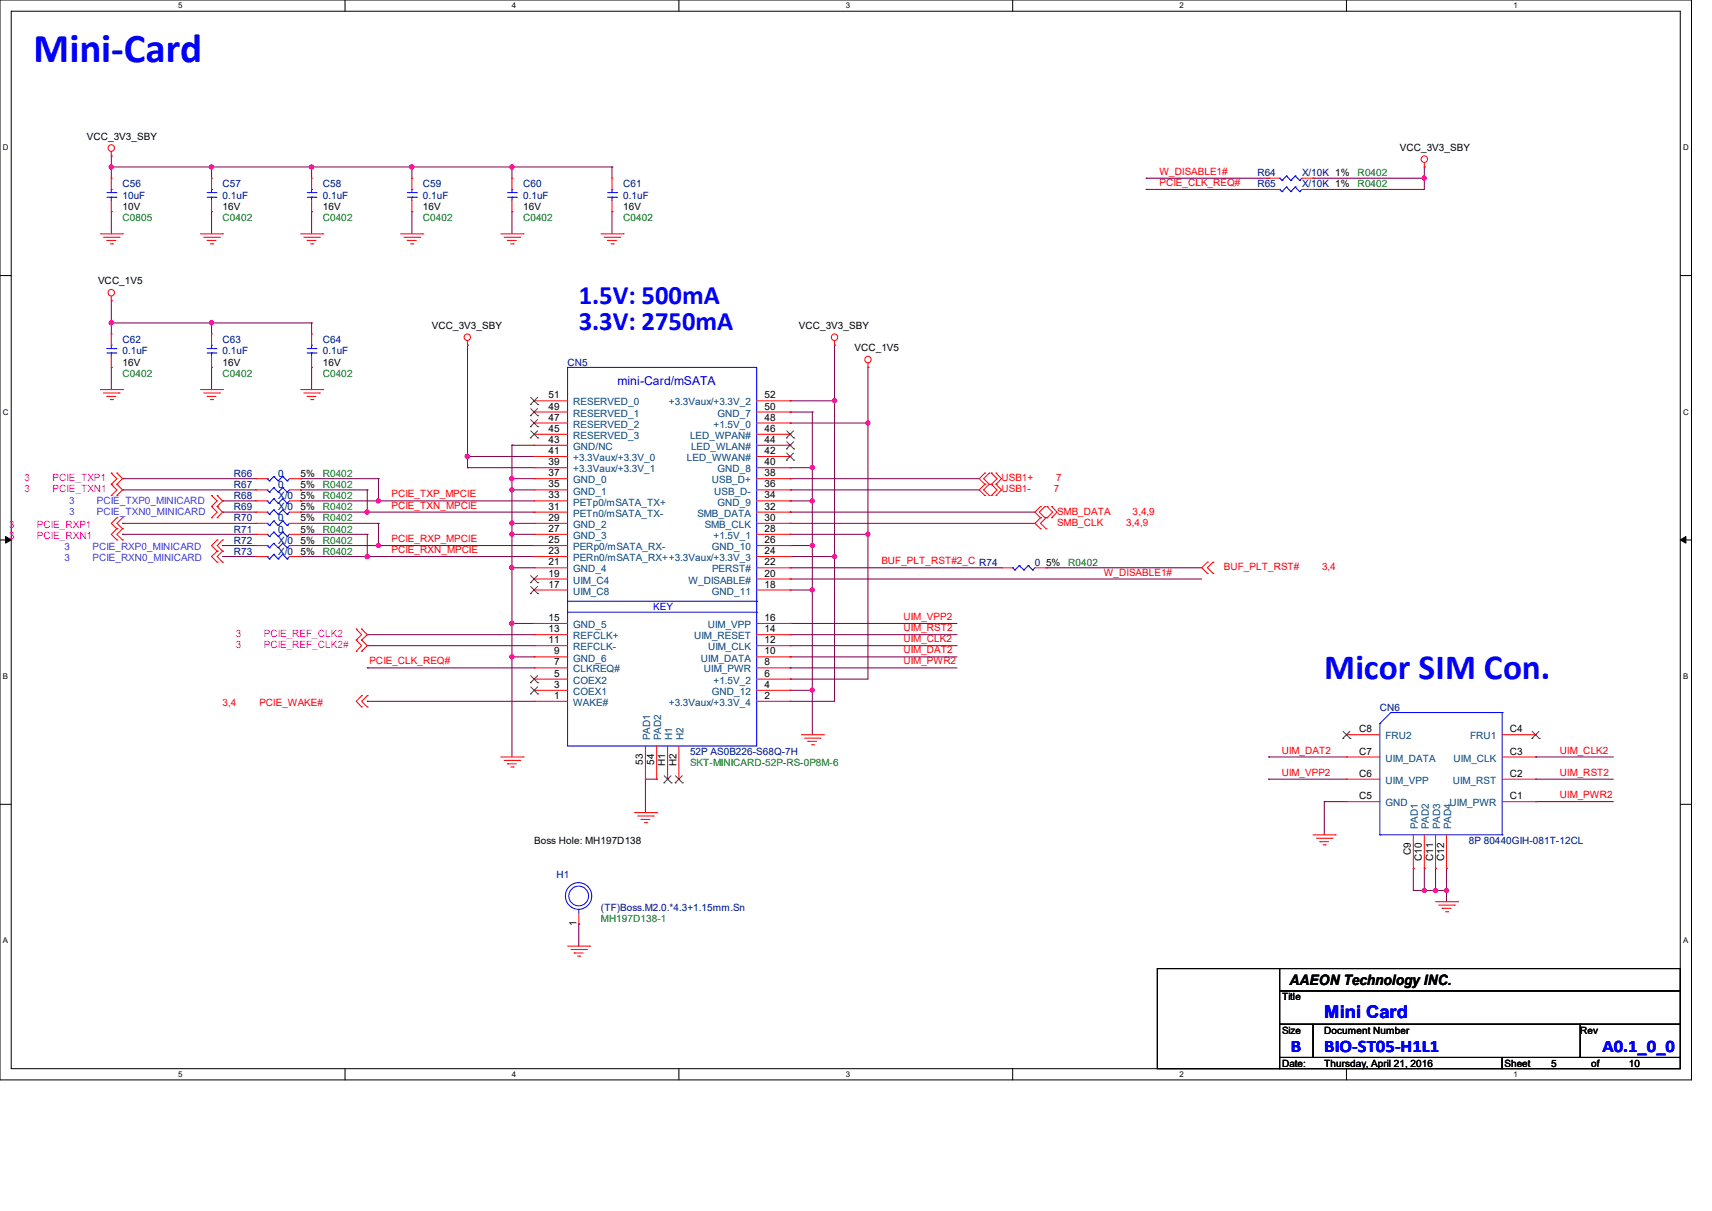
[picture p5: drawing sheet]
<svg xmlns="http://www.w3.org/2000/svg" width="297mm" height="210mm" viewBox="0 0 297 210" stroke-linecap="round" stroke-linejoin="round" font-family="sans-serif">
<path d="M0 0h293.5v187.3h-293.5zM1.9 1.9h289.6v183.4h-289.6z" fill="none" stroke="#000" stroke-width=".17"/>
<g fill="#fff">
<path d="M30.9 .2h.8v1.5h-.8z"/>
<path d="M30.9 185.5h.8v1.6h-.8z"/>
</g>
<path d="M59.9 0v1.9M59.9 185.3v2" fill="none" stroke="#000" stroke-width=".17"/>
<g fill="#fff">
<path d="M88.8 .2h.8v1.5h-.8z"/>
<path d="M88.8 185.5h.8v1.6h-.8z"/>
</g>
<path d="M117.8 0v1.9M117.8 185.3v2" fill="none" stroke="#000" stroke-width=".17"/>
<g fill="#fff">
<path d="M146.7 .2h.8v1.5h-.8z"/>
<path d="M146.7 185.5h.8v1.6h-.8z"/>
</g>
<path d="M175.7 0v1.9M175.7 185.3v2" fill="none" stroke="#000" stroke-width=".17"/>
<g fill="#fff">
<path d="M204.6 .2h.8v1.5h-.8z"/>
<path d="M204.6 185.5h.8v1.6h-.8z"/>
</g>
<path d="M233.6 0v1.9M233.6 185.3v2" fill="none" stroke="#000" stroke-width=".17"/>
<g fill="#fff">
<path d="M262.6 .2h.7v1.5h-.7z"/>
<path d="M262.6 185.5h.7v1.6h-.7z"/>
<path d="M.5 24.8h1v1.6h-1z"/>
<path d="M292 24.8h1v1.6h-1z"/>
<path d="M.5 70.7h1v1.5h-1z"/>
<path d="M292 70.7h1v1.5h-1z"/>
</g>
<path d="M0 47.8h1.9M291.5 47.8h2" fill="none" stroke="#000" stroke-width=".17"/>
<g fill="#fff">
<path d="M.5 116.5h.9v1.6h-.9z"/>
<path d="M292 116.5h.9v1.6h-.9z"/>
</g>
<path d="M0 93.6h1.9M291.5 93.6h2" fill="none" stroke="#000" stroke-width=".17"/>
<path d="M1 93l.9 .6-.9 .6zM291.5 93.6l1-.6v1.2z" fill="#000" stroke="#000" stroke-width=".17"/>
<g fill="#fff">
<path d="M.5 162.4h.9v1.5h-.9z"/>
<path d="M292 162.4h.9v1.5h-.9z"/>
</g>
<path d="M0 139.5h1.9M291.5 139.5h2M200.8 168h21.2v17.3h-21.2zM222 168h69.5v3.8h-69.5zM222 171.8h69.5v5.8h-69.5zM222 177.6h5.8v5.8h-5.8zM227.8 177.6h46.4v5.8h-46.4zM274.2 177.6h17.3v5.8h-17.3zM222 183.4h38.6v1.9h-38.6zM260.6 183.4h30.9v1.9h-30.9z" fill="none" stroke="#000" stroke-width=".17"/>
<g fill="none" stroke="#800040" stroke-width=".17">
<path d="M19.3 29h.1M19.3 36.7h.1M19.3 27.1h.1M19.3 27.1v3.8M19.3 36.7v3.9M19.3 29h86.9M36.7 29h.1M36.7 36.7h.1M36.7 29v1.9M36.7 36.7v3.9M54.1 29h.1M54.1 36.7h.1"/>
<path d="M54.1 29v1.9M54.1 36.7v3.9M71.5 29h.1M71.5 36.7h.1M71.5 29v1.9M71.5 36.7v3.9M88.8 29h.1M88.8 36.7h.1M88.8 29v1.9M88.8 36.7v3.9M106.2 29h.1M106.2 36.7h.1"/>
<path d="M106.2 29v1.9M106.2 36.7v3.9M198.8 30.9h.1M198.8 32.9h.1M198.8 30.9h21.3M198.8 32.9h21.3M227.8 30.9h.1M227.8 32.9h.1M227.8 30.9h19.3M247.1 29h.1M247.1 30.9h.1M247.1 29v3.9h-19.3"/>
<path d="M19.3 56h.1M19.3 52.2h.1M19.3 52.2v5.7M19.3 56h34.8M36.7 56h.1M36.7 56v1.9M54.1 56h.1M54.1 56v1.9M81.1 59.9h.1M81.1 59.9v21.2M144.8 59.9h.1M144.8 59.9v61.7h-7.7"/>
<path d="M19.3 63.7h.1M19.3 63.7v3.9M36.7 63.7h.1M36.7 63.7v3.9M54.1 63.7h.1M54.1 63.7v3.9M81.1 79.2h.1M81.1 79.2h11.6M88.8 77.2h.1M88.8 77.2v54.1M88.8 77.2h3.9M137.1 69.5h.1"/>
<path d="M137.1 73.4h.1M137.1 71.5h.1M137.1 69.5h7.7M137.1 73.4h13.5M137.1 71.5h3.8M140.9 71.5h.1M140.9 71.5v55.9M144.8 69.5h.1M150.6 73.4h.1M150.6 63.7h.1M150.6 63.7v54.1h-13.5M21.3 85h.1"/>
<path d="M21.3 83h.1M21.3 92.7h.1M21.3 90.8h.1M21.3 83h23.1M21.3 85h23.1M21.3 92.7h23.1M21.3 90.8h23.1M38.6 88.8h.1M38.6 86.9h.1M38.6 94.6h.1M38.6 88.8h5.8M38.6 96.5h5.8"/>
<path d="M38.6 94.6h5.8M38.6 86.9h5.8M44.4 96.5h.1M52.2 83h.1M52.2 86.9h.1M52.2 85h.1M52.2 88.8h.1M52.2 90.8h.1M52.2 92.7h.1M52.2 96.5h.1M52.2 88.8h40.5M52.2 96.5h40.5"/>
<path d="M52.2 94.6h40.5M52.2 83h13.5M52.2 85h11.5M52.2 92.7h11.5M52.2 90.8h13.5M52.2 86.9h40.5M63.7 88.8h.1M63.7 96.5h.1M63.7 85h.1M63.7 92.7h.1M63.7 85v3.8M63.7 92.7v3.8"/>
<path d="M65.7 94.6h.1M65.7 86.9h.1M65.7 83h.1M65.7 90.8h.1M65.7 83v3.9M65.7 90.8v3.8M81.1 81.1h.1M81.1 81.1h11.6M88.8 92.7h.1M88.8 98.5h.1M88.8 85h.1M88.8 83h.1"/>
<path d="M88.8 90.8h.1M88.8 83h3.9M88.8 98.5h3.9M88.8 85h3.9M88.8 92.7h3.9M88.8 90.8h3.9M137.1 88.8h.1M137.1 83h.1M137.1 81.1h.1M137.1 92.7h.1M137.1 98.5h.1M137.1 96.5h.1"/>
<path d="M137.1 94.6h.1M137.1 86.9h.1M137.1 90.8h.1M137.1 85h.1M137.1 88.8h42.4M137.1 96.5h7.7M137.1 94.6h3.8M137.1 83h32.8M137.1 81.1h3.8M137.1 98.5h36.6M137.1 85h32.8M137.1 92.7h13.5"/>
<path d="M137.1 90.8h42.4M137.1 86.9h3.8M140.9 86.9h.1M140.9 94.6h.1M144.8 96.5h.1M150.6 92.7h.1M181.5 98.5h.1M181.5 98.5h27M63.7 110.1h.1M63.7 115.8h.1M63.7 112h.1M63.7 110.1h29"/>
<path d="M63.7 112h29M63.7 115.8h29M88.8 113.9h.1M88.8 108.1h.1M88.8 108.1h3.9M88.8 113.9h3.9M137.1 108.1h.1M137.1 110.1h.1M137.1 112h.1M137.1 113.9h.1M137.1 115.8h.1M137.1 119.7h.1"/>
<path d="M137.1 100.4h.1M137.1 117.8h.1M137.1 102.3h.1M137.1 108.1h28.9M137.1 110.1h28.9M137.1 112h28.9M137.1 113.9h28.9M137.1 115.8h28.9M137.1 119.7h3.8M137.1 100.4h71.4M137.1 102.3h3.8M140.9 102.3h.1"/>
<path d="M140.9 119.7h.1M63.7 121.6h.1M63.7 121.6h29M113.9 135.1h.1M113.9 135.1h-1.9v5.8M137.1 121.6h.1M220.1 135.1h.1M220.1 131.3h.1M220.1 135.1h13.5M220.1 131.3h13.5M229.7 139h.1M229.7 139h3.9"/>
<path d="M229.7 139v5.8M266.4 135.1h.1M266.4 139h.1M266.4 131.3h.1M266.4 135.1h13.5M266.4 139h13.5M266.4 131.3h13.5M112 140.9h.1M245.2 150.6h.1M245.2 154.4h.1M245.2 150.6v3.8M245.2 154.4h5.8"/>
<path d="M247.1 154.4h.1M247.1 150.6h.1M247.1 150.6v3.8M249 150.6h.1M249 154.4h.1M249 150.6v3.8M251 154.4h.1M251 150.6h.1M251 150.6v5.8M100.4 160.2h.1M100.4 160.2v3.9"/>
</g>
<g fill="#f0f" stroke="#f0f" stroke-width=".17">
<circle cx="63.7" cy="88.8" r=".36"/>
<circle cx="140.9" cy="86.9" r=".36"/>
<circle cx="140.9" cy="94.6" r=".36"/>
<circle cx="140.9" cy="102.3" r=".36"/>
<circle cx="65.6" cy="94.6" r=".36"/>
<circle cx="54" cy="29" r=".36"/>
<circle cx="36.7" cy="29" r=".36"/>
<circle cx="36.7" cy="56" r=".36"/>
<circle cx="19.3" cy="56" r=".37"/>
<circle cx="88.8" cy="29" r=".36"/>
<circle cx="71.4" cy="29" r=".37"/>
<circle cx="19.3" cy="29" r=".37"/>
<circle cx="140.9" cy="81.1" r=".36"/>
<circle cx="88.8" cy="98.4" r=".36"/>
<circle cx="88.8" cy="92.6" r=".36"/>
<circle cx="88.8" cy="84.9" r=".36"/>
<circle cx="150.6" cy="92.6" r=".36"/>
<circle cx="150.6" cy="73.3" r=".36"/>
<circle cx="140.9" cy="119.7" r=".36"/>
<circle cx="88.8" cy="108.1" r=".36"/>
<circle cx="88.8" cy="90.7" r=".36"/>
<circle cx="144.8" cy="96.5" r=".37"/>
<circle cx="144.8" cy="69.5" r=".37"/>
<circle cx="88.8" cy="113.9" r=".36"/>
<circle cx="88.8" cy="83" r=".36"/>
<circle cx="81.1" cy="79.1" r=".37"/>
<circle cx="65.6" cy="86.9" r=".36"/>
<circle cx="247.1" cy="30.9" r=".36"/>
<circle cx="63.7" cy="96.5" r=".36"/>
<circle cx="251" cy="154.4" r=".37"/>
<circle cx="249" cy="154.4" r=".36"/>
<circle cx="247.1" cy="154.4" r=".36"/>
</g>
<g fill="none" stroke="#f00" stroke-width=".17">
<path d="M19.3 27.1h.1M19.3 36.7h.1M19.3 30.9h.1M19.3 26.3v.8M19.3 30.9v2M19.3 34.8v1.9M36.7 36.7h.1M36.7 30.9h.1M36.7 30.9v2M36.7 34.8v1.9M54.1 36.7h.1M54.1 30.9h.1"/>
<path d="M54.1 30.9v2M54.1 34.8v1.9M71.5 36.7h.1M71.5 30.9h.1M71.5 30.9v2M71.5 34.8v1.9M88.8 36.7h.1M88.8 30.9h.1M88.8 30.9v2M88.8 34.8v1.9M106.2 36.7h.1M106.2 30.9h.1"/>
<path d="M106.2 30.9v2M106.2 34.8v1.9M220.1 32.9h.1M220.1 30.9h.1M220.1 32.9h1.9M220.1 30.9h1.9M225.9 32.9h1.9M225.9 30.9h1.9M227.8 32.9h.1M227.8 30.9h.1M247.1 29h.1M247.1 28.2v.8"/>
<path d="M17.4 40.6h3.9M17.9 41.1h2.8M18.5 41.7h.1M18.5 41.7h1.6M19.1 42.3h.4M19.3 52.2h.1M19.3 57.9h.1M19.3 51.4v.8M19.3 57.9v2M19.5 42.3h.1M20.7 41.1h.1M21.3 40.6h.1"/>
<path d="M34.8 40.6h3.8M35.3 41.1h2.8M35.9 41.7h.1M35.9 41.7h1.6M36.5 42.3h.4M36.7 57.9h.1M36.7 57.9v2M36.9 42.3h.1M38.1 41.1h.1M38.6 40.6h.1M52.2 40.6h3.8M52.7 41.1h2.7"/>
<path d="M53.3 41.7h.1M53.3 41.7h1.5M53.9 42.3h.4M54.1 57.9h.1M54.1 57.9v2M54.3 42.3h.1M55.4 41.1h.1M56 40.6h.1M69.5 40.6h3.9M70.1 41.1h2.7M70.7 41.7h.1M70.7 41.7h1.5"/>
<path d="M71.2 42.3h.4M71.6 42.3h.1M72.8 41.1h.1M73.4 40.6h.1M81.1 59.9h.1M81.1 59.1v.8M86.9 40.6h3.9M87.5 41.1h2.7M88.1 41.7h.1M88.1 41.7h1.5M88.6 42.3h.4M89 42.3h.1"/>
<path d="M90.2 41.1h.1M90.8 40.6h.1M104.3 40.6h3.8M104.8 41.1h2.7M105.4 41.7h.1M105.4 41.7h1.6M106 42.3h.4M106.4 42.3h.1M107.5 41.1h.1M108.1 40.6h.1M144.8 59.9h.1M144.8 59.1v.8"/>
<path d="M17.4 67.6h3.9M17.9 68.2h2.8M18.5 68.7h.1M18.5 68.7h1.6M19.1 69.3h.4M19.3 63.7h.1M19.3 61.8v1.9M19.5 69.3h.1M20.7 68.2h.1M21.3 67.6h.1M34.8 67.6h3.8M35.3 68.2h2.8"/>
<path d="M35.9 68.7h.1M35.9 68.7h1.6M36.5 69.3h.4M36.7 63.7h.1M36.7 61.8v1.9M36.9 69.3h.1M38.1 68.2h.1M38.6 67.6h.1M52.2 67.6h3.8M52.7 68.2h2.7M53.3 68.7h.1M53.3 68.7h1.5"/>
<path d="M53.9 69.3h.4M54.1 63.7h.1M54.1 61.8v1.9M54.3 69.3h.1M55.4 68.2h.1M56 67.6h.1M92.7 79.2h.1M92.7 77.2h.1M92.7 75.3h.1M92.7 73.4h.1M92.7 71.5h.1M92.7 69.5h.1"/>
<path d="M92.7 79.2h5.8M92.7 77.2h5.8M92.7 75.3h5.8M92.7 73.4h5.8M92.7 71.5h5.8M92.7 69.5h5.8M131.3 79.2h5.8M131.3 77.2h5.8M131.3 75.3h5.8M131.3 73.4h5.8M131.3 71.5h5.8M131.3 69.5h5.8"/>
<path d="M137.1 79.2h.1M137.1 77.2h.1M137.1 75.3h.1M137.1 73.4h.1M137.1 71.5h.1M137.1 69.5h.1M150.6 63.7h.1M150.6 62.9v.8M19.3 82h.1M19.3 84h.1M19.3 85.9h.1M19.3 82l1 1-1 1"/>
<path d="M19.3 84l1 1-1 .9M20.3 84h.1M20.3 82h.1M20.3 85.9h.1M20.3 89.8h.1M20.3 91.7h.1M20.3 93.6h.1M20.3 82l1 1-1 1M20.3 84l1 1-1 .9M20.3 89.8l-1 1 1 .9M20.3 91.7l-1 1 1 .9M21.3 89.8h.1"/>
<path d="M21.3 91.7h.1M21.3 93.6h.1M21.3 89.8l-1 1 1 .9M21.3 91.7l-1 1 1 .9M36.7 85.9h.1M36.7 87.8h.1M36.7 89.8h.1M36.7 85.9l1 1-1 .9M36.7 87.8l1 1-1 1M37.7 87.8h.1M37.7 85.9h.1M37.7 89.8h.1"/>
<path d="M37.7 93.6h.1M37.7 95.6h.1M37.7 97.5h.1M37.7 85.9l.9 1-.9 .9M37.7 87.8l.9 1-.9 1M37.7 93.6l-1 1 1 1M37.7 95.6l-1 .9 1 1M38.6 93.6h.1M38.6 95.6h.1M38.6 97.5h.1M38.6 93.6l-.9 1 .9 1M38.6 95.6l-.9 .9 .9 1"/>
<path d="M44.4 83h.1M44.4 86.9h.1M44.4 85h.1M44.4 88.8h.1M44.4 94.6h.1M44.4 90.8h.1M44.4 96.5h.1M44.4 92.7h.1M44.4 83h2M44.4 86.9h2M44.4 85h2M44.4 88.8h2"/>
<path d="M44.4 96.5h2M44.4 94.6h2M44.4 92.7h2M44.4 90.8h2M50.2 83h2M50.2 86.9h2M50.2 85h2M50.2 88.8h2M50.2 96.5h2M50.2 94.6h2M50.2 92.7h2M50.2 90.8h2"/>
<path d="M52.2 83h.1M52.2 86.9h.1M52.2 85h.1M52.2 88.8h.1M52.2 94.6h.1M52.2 90.8h.1M52.2 96.5h.1M52.2 92.7h.1M92.7 98.5h.1M92.7 96.5h.1M92.7 94.6h.1M92.7 92.7h.1"/>
<path d="M92.7 90.8h.1M92.7 88.8h.1M92.7 86.9h.1M92.7 85h.1M92.7 83h.1M92.7 81.1h.1M92.7 83h5.8M92.7 86.9h5.8M92.7 85h5.8M92.7 88.8h5.8M92.7 98.5h5.8M92.7 96.5h5.8"/>
<path d="M92.7 94.6h5.8M92.7 92.7h5.8M92.7 90.8h5.8M92.7 81.1h5.8M131.3 83h5.8M131.3 86.9h5.8M131.3 85h5.8M131.3 88.8h5.8M131.3 98.5h5.8M131.3 96.5h5.8M131.3 94.6h5.8M131.3 92.7h5.8"/>
<path d="M131.3 90.8h5.8M131.3 81.1h5.8M137.1 98.5h.1M137.1 96.5h.1M137.1 94.6h.1M137.1 92.7h.1M137.1 90.8h.1M137.1 88.8h.1M137.1 86.9h.1M137.1 85h.1M137.1 83h.1M137.1 81.1h.1"/>
<path d="M170.9 84h.1M170.9 85.9h.1M170.9 82h.1M170.9 84l-1 1 1 .9M170.9 82l-1 1 1 1M171.6 85.9h.1M171.6 84h.1M171.6 82h.1M171.6 84l-1 1 1 .9M171.6 82l-1 1 1 1M172 85.9h.1M172 84h.1"/>
<path d="M172 82h.1M172 84l1 1-1 .9M172 82l1 1-1 1M172.8 84h.1M172.8 85.9h.1M172.8 82h.1M172.8 84l.9 1-.9 .9M172.8 82l.9 1-.9 1M173.7 98.5h.1M173.7 98.5h2M179.5 98.5h2M180.5 87.8h.1"/>
<path d="M180.5 89.8h.1M180.5 91.7h.1M180.5 87.8l-1 1 1 1M180.5 89.8l-1 1 1 .9M181.3 89.8h.1M181.3 87.8h.1M181.3 87.8l-1 1 1 1M181.5 91.7h.1M181.5 89.8h.1M181.5 98.5h.1M181.5 89.8l-1 1 1 .9M181.7 89.8h.1"/>
<path d="M181.7 87.8h.1M181.7 87.8l.9 1-.9 1M182.5 87.8h.1M182.5 89.8h.1M182.5 87.8l.9 1-.9 1M209.5 97.5h.1M209.5 99.4h.1M209.5 97.5l-1 1 1 .9M210.4 99.4h.1M210.4 97.5h.1M210.4 97.5l-.9 1 .9 .9M61.8 111h.1"/>
<path d="M61.8 112.9h.1M61.8 109.1h.1M61.8 111l.9 1-.9 .9M61.8 109.1l.9 1-.9 .9M62.7 112.9h.1M62.7 111h.1M62.7 109.1h.1M62.7 111l1 1-1 .9M62.7 109.1l1 1-1 .9M92.7 119.7h.1M92.7 117.8h.1M92.7 115.8h.1"/>
<path d="M92.7 113.9h.1M92.7 112h.1M92.7 110.1h.1M92.7 108.1h.1M92.7 102.3h.1M92.7 100.4h.1M92.7 119.7h5.8M92.7 117.8h5.8M92.7 115.8h5.8M92.7 113.9h5.8M92.7 112h5.8M92.7 110.1h5.8"/>
<path d="M92.7 108.1h5.8M92.7 102.3h5.8M92.7 100.4h5.8M131.3 119.7h5.8M131.3 117.8h5.8M131.3 115.8h5.8M131.3 113.9h5.8M131.3 112h5.8M131.3 110.1h5.8M131.3 108.1h5.8M131.3 102.3h5.8M131.3 100.4h5.8"/>
<path d="M137.1 119.7h.1M137.1 117.8h.1M137.1 115.8h.1M137.1 113.9h.1M137.1 112h.1M137.1 110.1h.1M137.1 108.1h.1M137.1 102.3h.1M137.1 100.4h.1M62.7 120.6h.1M62.7 122.6h.1M62.7 120.6l-.9 1 .9 1"/>
<path d="M63.7 120.6h.1M63.7 122.6h.1M63.7 120.6l-1 1 1 1M86.9 131.3h3.9M87.5 131.9h2.7M88.1 132.5h.1M88.1 132.5h1.5M88.6 133h.4M89 133h.1M90.2 131.9h.1M90.8 131.3h.1M92.7 121.6h.1"/>
<path d="M92.7 121.6h5.8M112 135.1h.1M112 129.4v5.7M113.9 135.1h.1M113.9 129.4v5.7M115.8 135.1h.1M115.8 129.4v5.7M117.8 135.1h.1M117.8 129.4v5.7M131.3 121.6h5.8M137.1 121.6h.1M139 127.4h3.9"/>
<path d="M139.6 128h2.7M140.2 128.6h.1M140.2 128.6h1.5M140.8 129.2h.3M141.1 129.2h.1M142.3 128h.1M142.9 127.4h.1M233.6 139h.1M233.6 135.1h.1M233.6 131.3h.1M233.6 127.4h.1M233.6 131.3h5.8"/>
<path d="M233.6 127.4h5.8M233.6 139h5.8M233.6 135.1h5.8M260.6 131.3h5.8M260.6 127.4h5.8M260.6 139h5.8M260.6 135.1h5.8M266.4 139h.1M266.4 135.1h.1M266.4 131.3h.1M266.4 127.4h.1M100.4 158.3v1.9"/>
<path d="M110.1 140.9h3.8M110.6 141.5h2.7M111.2 142.1h.1M111.2 142.1h1.5M111.8 142.7h.4M112.2 142.7h.1M113.3 141.5h.1M113.9 140.9h.1M227.8 144.8h3.8M228.4 145.4h2.7M229 146h.1M229 146h1.5"/>
<path d="M229.5 146.5h.4M229.9 146.5h.1M231.1 145.4h.1M231.6 144.8h.1M245.2 150.6h.1M245.2 144.8v5.8M247.1 150.6h.1M247.1 144.8v5.8M249 150.6h.1M249 156.4h3.9M249 144.8v5.8M249.6 157h2.7"/>
<path d="M250.2 157.5h.1M250.2 157.5h1.6M250.8 158.1h.4M251 150.6h.1M251 144.8v5.8M251.2 158.1h.1M252.3 157h.1M252.9 156.4h.1M98.5 164.1h3.8M99.1 164.7h2.7M99.6 165.3h.1M99.6 165.3h1.6"/>
<path d="M100.2 165.8h.4M100.4 160.2h.1M100.6 165.8h.1M101.8 164.7h.1M102.3 164.1h.1"/>
<circle cx="19.3" cy="25.7" r=".56"/>
<circle cx="247.1" cy="27.6" r=".56"/>
<circle cx="19.3" cy="50.8" r=".56"/>
<circle cx="81.1" cy="58.5" r=".56"/>
<circle cx="144.8" cy="58.5" r=".56"/>
<circle cx="150.6" cy="62.4" r=".56"/>
</g>
<g fill="none" stroke="#00f" stroke-width=".17">
<path d="M18.5 33.4h1.6M18.5 34.2h1.6M19.3 32.9h.1M19.3 34.2h.1M19.3 32.9v.5M19.3 34.2v.6M20.1 33.4h.1M20.1 34.2h.1M35.9 33.4h1.6M35.9 34.2h1.6M36.7 32.9h.1M36.7 34.2h.1"/>
<path d="M36.7 32.9v.5M36.7 34.2v.6M37.5 33.4h.1M37.5 34.2h.1M53.3 33.4h1.5M53.3 34.2h1.5M54.1 32.9h.1M54.1 34.2h.1M54.1 32.9v.5M54.1 34.2v.6M54.8 33.4h.1M54.8 34.2h.1"/>
<path d="M70.7 33.4h1.5M70.7 34.2h1.5M71.5 32.9h.1M71.5 34.2h.1M71.5 32.9v.5M71.5 34.2v.6M72.2 33.4h.1M72.2 34.2h.1M88.1 33.4h1.5M88.1 34.2h1.5M88.8 32.9h.1M88.8 34.2h.1"/>
<path d="M88.8 32.9v.5M88.8 34.2v.6M89.6 33.4h.1M89.6 34.2h.1M105.4 33.4h1.6M105.4 34.2h1.6M106.2 32.9h.1M106.2 34.2h.1M106.2 32.9v.5M106.2 34.2v.6M107 33.4h.1M107 34.2h.1"/>
<path d="M222 32.9h.1M222 30.9h.1M222 32.9l.4 .3M222 30.9l.4 .4M222.4 33.2h.1M222.4 31.3h.1M223.2 32.4h.1M223.2 30.5h.1M223.2 32.4l-.8 .8M223.2 32.4l.7 .8M223.2 30.5l-.8 .8M223.2 30.5l.7 .8"/>
<path d="M223.9 33.2h.1M223.9 31.3h.1M224.7 32.4h.1M224.7 30.5h.1M224.7 32.4l.8 .8M224.7 32.4l-.8 .8M224.7 30.5l.8 .8M224.7 30.5l-.8 .8M225.5 33.2h.1M225.5 31.3h.1M225.9 32.9l-.4 .3M225.9 30.9l-.4 .4"/>
<path d="M19.3 59.9h.1M19.3 59.9v.6M36.7 59.9h.1M36.7 59.9v.6M54.1 59.9h.1M54.1 59.9v.6M18.5 60.5h1.6M18.5 61.2h1.6M19.3 61.2h.1M19.3 61.2v.6M20.1 60.5h.1M20.1 61.2h.1"/>
<path d="M35.9 60.5h1.6M35.9 61.2h1.6M36.7 61.2h.1M36.7 61.2v.6M37.5 60.5h.1M37.5 61.2h.1M53.3 60.5h1.5M53.3 61.2h1.5M54.1 61.2h.1M54.1 61.2v.6M54.8 60.5h.1M54.8 61.2h.1"/>
<path d="M98.5 63.7h32.8v65.7h-32.8zM46.4 83h.1M46.4 86.9h.1M46.4 85h.1M46.4 88.8h.1M46.4 94.6h.1M46.4 90.8h.1M46.4 96.5h.1M46.4 92.7h.1M46.4 83l.3 .4M46.4 86.9l.3 .4M46.4 85l.3 .3"/>
<path d="M46.4 88.8l.3 .4M46.4 94.6l.3 .4M46.4 90.8l.3 .3M46.4 96.5l.3 .4M46.4 92.7l.3 .3M46.7 83.4h.1M46.7 87.3h.1M46.7 85.3h.1M46.7 89.2h.1M46.7 95h.1M46.7 91.1h.1M46.7 96.9h.1"/>
<path d="M46.7 93h.1M47.5 82.6h.1M47.5 86.5h.1M47.5 84.6h.1M47.5 88.4h.1M47.5 94.2h.1M47.5 90.3h.1M47.5 96.1h.1M47.5 92.3h.1M47.5 82.6l-.8 .8M47.5 82.6l.8 .8M47.5 86.5l-.8 .8"/>
<path d="M47.5 86.5l.8 .8M47.5 84.6l-.8 .7M47.5 84.6l.8 .7M47.5 88.4l-.8 .8M47.5 88.4l.8 .8M47.5 94.2l-.8 .8M47.5 94.2l.8 .8M47.5 90.3l-.8 .8M47.5 90.3l.8 .8M47.5 96.1l-.8 .8M47.5 96.1l.8 .8M47.5 92.3l-.8 .7"/>
<path d="M47.5 92.3l.8 .7M48.3 83.4h.1M48.3 87.3h.1M48.3 85.3h.1M48.3 89.2h.1M48.3 95h.1M48.3 91.1h.1M48.3 96.9h.1M48.3 93h.1M49.1 82.6h.1M49.1 86.5h.1M49.1 84.6h.1"/>
<path d="M49.1 88.4h.1M49.1 94.2h.1M49.1 90.3h.1M49.1 96.1h.1M49.1 92.3h.1M49.1 82.6l.7 .8M49.1 82.6l-.8 .8M49.1 86.5l.7 .8M49.1 86.5l-.8 .8M49.1 84.6l.7 .7M49.1 84.6l-.8 .7M49.1 88.4l.7 .8"/>
<path d="M49.1 88.4l-.8 .8M49.1 94.2l.7 .8M49.1 94.2l-.8 .8M49.1 90.3l.7 .8M49.1 90.3l-.8 .8M49.1 96.1l.7 .8M49.1 96.1l-.8 .8M49.1 92.3l.7 .7M49.1 92.3l-.8 .7M49.8 83.4h.1M49.8 87.3h.1M49.8 85.3h.1"/>
<path d="M49.8 89.2h.1M49.8 95h.1M49.8 91.1h.1M49.8 96.9h.1M49.8 93h.1M50.2 83l-.4 .4M50.2 86.9l-.4 .4M50.2 85l-.4 .3M50.2 88.8l-.4 .4M50.2 94.6l-.4 .4M50.2 90.8l-.4 .3M50.2 96.5l-.4 .4"/>
<path d="M50.2 92.7l-.4 .3M175.7 98.5h.1M175.7 98.5l.4 .3M176.1 98.8h.1M176.8 98.1h.1M176.8 98.1l-.7 .7M176.8 98.1l.8 .7M177.6 98.8h.1M178.4 98.1h.1M178.4 98.1l.8 .7M178.4 98.1l-.8 .7M179.2 98.8h.1"/>
<path d="M179.5 98.5l-.3 .3M98.5 106.2h32.8M98.5 104.3h32.8M131.3 106.2h.1M131.3 104.3h.1M239.4 125.5h.1M239.4 125.5v19.3M241.3 123.6h.1M241.3 123.6l-1.9 1.9M241.3 123.6h19.3M260.6 123.6h.1M260.6 123.6v21.2"/>
<path d="M100.4 157.7h.1M100.4 157.7v.6M239.4 144.8h.1M239.4 144.8h21.2M260.6 144.8h.1"/>
<circle cx="100.4" cy="155.4" r="2.3"/>
<circle cx="100.4" cy="155.4" r="1.71"/>
</g>
<g fill="none" stroke="#804000" stroke-width=".17">
<path d="M92 75.9h.1M92 74h.1M92 72.1h.1M92 70.1h.1M92.1 74.7l1.2 1.2M92.1 72.8l1.2 1.2M92.1 70.9l1.2 1.2M92.1 68.9l1.2 1.2M93.3 74.7l-1.3 1.2M93.3 72.8l-1.3 1.2M93.3 70.9l-1.3 1.2M93.3 68.9l-1.3 1.2"/>
<path d="M93.3 75.9h.1M93.3 74h.1M93.3 72.1h.1M93.3 70.1h.1M136.4 79.8h.1M136.4 77.9h.1M136.4 75.9h.1M136.5 78.6l1.2 1.2M136.5 76.6l1.2 1.3M136.5 74.7l1.2 1.2M137.7 74.7l-1.3 1.2M137.7 78.6l-1.3 1.2"/>
<path d="M137.7 76.6l-1.3 1.3M137.7 79.8h.1M137.7 77.9h.1M137.7 75.9h.1M92.1 99.8l1.2 1.2M93.3 99.8l-1.3 1.2M92 118.4h.1M92 103h.1M92 101h.1M92.1 119.1l1.2 1.3M92.1 117.2l1.2 1.2M92.1 101.7l1.2 1.3"/>
<path d="M93.3 119.1l-1.3 1.3M93.3 117.2l-1.3 1.2M93.3 101.7l-1.3 1.3M93.3 118.4h.1M93.3 103h.1M93.3 101h.1M92 120.4h.1M93.3 120.4h.1M115.2 135.8h.1M115.2 134.5l1.3 1.3M116.4 134.5l-1.2 1.3M116.5 135.8h.1"/>
<path d="M117.1 135.8h.1M117.2 134.5l1.2 1.3M118.4 134.5l-1.3 1.3M118.4 135.8h.1M233 128.1h.1M233 126.8l1.2 1.3M234.2 126.8l-1.2 1.3M234.2 128.1h.1M265.8 128.1h.1M265.8 126.8l1.2 1.3M267 126.8l-1.2 1.3M267 128.1h.1"/>
</g>
<text font-size="7.1" fill="#00f" x="5.8" y="10.7">Mini-Card</text>
<text font-size="6.1" fill="#00f" x="229.7" y="117.8">Micor SIM Con.</text>
<g font-size="4.6" fill="#00f">
<text x="100.4" y="52.7">1.5V: 500mA</text>
<text x="100.4" y="57.3">3.3V: 2750mA</text>
</g>
<g font-size="3" fill="#00f">
<text x="229.7" y="176.6">Mini Card</text>
<text x="223.9" y="182.5">B</text>
<text x="229.7" y="182.5">BIO-ST05-H1L1</text>
<text x="278" y="182.5">A0.1_0_0</text>
</g>
<text font-size="2.5" x="223.7" y="170.8">AAEON Technology INC.</text>
<text font-size="2.1" fill="#00f" x="107.1" y="66.8">mini-Card/mSATA</text>
<g font-size="1.7">
<text x="15.1" y="24.2">VCC_3V3_SBY</text>
<text x="242.9" y="26.2">VCC_3V3_SBY</text>
<text x="21.3" y="36.4">10V</text>
<text x="38.6" y="36.4">16V</text>
<text x="56" y="36.4">16V</text>
<text x="73.4" y="36.4">16V</text>
<text x="90.8" y="36.4">16V</text>
<text x="108.1" y="36.4">16V</text>
<text x="17" y="49.3">VCC_1V5</text>
<text x="74.9" y="57">VCC_3V3_SBY</text>
<text x="138.6" y="57">VCC_3V3_SBY</text>
<text x="21.3" y="63.4">16V</text>
<text x="38.6" y="63.4">16V</text>
<text x="56" y="63.4">16V</text>
<text x="148.2" y="60.9">VCC_1V5</text>
<text x="95.2" y="71">49</text>
<text x="95.2" y="69.1">51</text>
<text x="132.6" y="71">50</text>
<text x="132.6" y="69.1">52</text>
<text x="95.2" y="76.8">43</text>
<text x="95.2" y="74.9">45</text>
<text x="95.2" y="72.9">47</text>
<text x="132.6" y="76.8">44</text>
<text x="132.6" y="74.9">46</text>
<text x="132.6" y="72.9">48</text>
<text x="52.2" y="82.7">5%</text>
<text x="95.2" y="82.6">37</text>
<text x="95.2" y="80.7">39</text>
<text x="95.2" y="78.7">41</text>
<text x="132.6" y="82.6">38</text>
<text x="132.6" y="80.7">40</text>
<text x="132.6" y="78.7">42</text>
<text x="52.2" y="86.6">5%</text>
<text x="52.2" y="84.6">5%</text>
<text x="52.2" y="88.5">5%</text>
<text x="95.2" y="88.4">31</text>
<text x="95.2" y="86.4">33</text>
<text x="95.2" y="84.5">35</text>
<text x="132.6" y="88.4">32</text>
<text x="132.6" y="86.4">34</text>
<text x="132.6" y="84.5">36</text>
<text x="52.2" y="94.3">5%</text>
<text x="52.2" y="90.4">5%</text>
<text x="52.2" y="92.4">5%</text>
<text x="95.2" y="94.2">25</text>
<text x="95.2" y="92.2">27</text>
<text x="95.2" y="90.3">29</text>
<text x="132.6" y="94.2">26</text>
<text x="132.6" y="92.2">28</text>
<text x="132.6" y="90.3">30</text>
<text x="52.2" y="96.2">5%</text>
<text x="95.2" y="101.9">17</text>
<text x="95.2" y="100">19</text>
<text x="95.2" y="98">21</text>
<text x="95.2" y="96.1">23</text>
<text x="132.6" y="101.9">18</text>
<text x="132.6" y="100">20</text>
<text x="132.6" y="98">22</text>
<text x="132.6" y="96.1">24</text>
<text x="181.5" y="98.1">5%</text>
<text x="95.2" y="107.7">15</text>
<text x="132.6" y="107.7">16</text>
<text x="95.2" y="111.5">11</text>
<text x="95.2" y="109.6">13</text>
<text x="96.1" y="113.5">9</text>
<text x="132.6" y="113.5">10</text>
<text x="132.6" y="111.5">12</text>
<text x="132.6" y="109.6">14</text>
<text x="96.1" y="119.3">3</text>
<text x="96.1" y="117.3">5</text>
<text x="96.1" y="115.4">7</text>
<text x="132.6" y="119.3">4</text>
<text x="132.6" y="117.3">6</text>
<text x="132.6" y="115.4">8</text>
<text x="96.1" y="121.2">1</text>
<text x="132.6" y="121.2">2</text>
<text x="235.8" y="130.8">C7</text>
<text x="235.8" y="127">C8</text>
<text x="262" y="130.8">C3</text>
<text x="262" y="127">C4</text>
<text x="111.5" y="132.7" transform="rotate(-90 111.5 132.7)">53</text>
<text x="113.5" y="132.7" transform="rotate(-90 113.5 132.7)">54</text>
<text x="115.4" y="132.9" transform="rotate(-90 115.4 132.9)">H1</text>
<text x="117.3" y="132.9" transform="rotate(-90 117.3 132.9)">H2</text>
<text x="235.8" y="134.7">C6</text>
<text x="262" y="134.7">C2</text>
<text x="235.8" y="138.6">C5</text>
<text x="262" y="138.6">C1</text>
<text x="92.7" y="146.4">Boss Hole: MH197D138</text>
<text x="244.8" y="148.3" transform="rotate(-90 244.8 148.3)">C9</text>
<text x="246.7" y="149.3" transform="rotate(-90 246.7 149.3)">C10</text>
<text x="248.6" y="149.3" transform="rotate(-90 248.6 149.3)">C11</text>
<text x="250.5" y="149.3" transform="rotate(-90 250.5 149.3)">C12</text>
<text x="100" y="160.7" transform="rotate(-90 100 160.7)">1</text>
<text x="222.4" y="173.4">Title</text>
<text x="222.4" y="179.2">Size</text>
<text x="229.7" y="179.2">Document Number</text>
<text x="274.2" y="179.2">Rev</text>
<text x="222.4" y="185">Date:</text>
<text x="229.7" y="185">Thursday, April 21, 2016</text>
<text x="261" y="185">Sheet</text>
<text x="269.1" y="185">5</text>
<text x="276" y="185">of</text>
<text x="282.6" y="185">10</text>
</g>
<g font-size="1.7" fill="#000080">
<text x="21.3" y="32.5">C56</text>
<text x="21.3" y="34.5">10uF</text>
<text x="38.6" y="32.5">C57</text>
<text x="38.6" y="34.5">0.1uF</text>
<text x="56" y="32.5">C58</text>
<text x="56" y="34.5">0.1uF</text>
<text x="73.4" y="32.5">C59</text>
<text x="73.4" y="34.5">0.1uF</text>
<text x="90.8" y="32.5">C60</text>
<text x="90.8" y="34.5">0.1uF</text>
<text x="108.1" y="32.5">C61</text>
<text x="108.1" y="34.5">0.1uF</text>
<text x="218.1" y="32.5">R65</text>
<text x="218.1" y="30.6">R64</text>
<text x="225.9" y="32.5">X/10K 1%</text>
<text x="225.9" y="30.6">X/10K 1%</text>
<text x="21.3" y="59.5">C62</text>
<text x="38.6" y="59.5">C63</text>
<text x="56" y="59.5">C64</text>
<text x="21.3" y="61.5">0.1uF</text>
<text x="38.6" y="61.5">0.1uF</text>
<text x="56" y="61.5">0.1uF</text>
<text x="98.5" y="63.4">CN5</text>
<text x="40.6" y="82.7">R66</text>
<text x="48.3" y="82.7">0</text>
<text x="40.6" y="86.6">R68</text>
<text x="40.6" y="84.6">R67</text>
<text x="40.6" y="88.5">R69</text>
<text x="48.3" y="86.6">X/0</text>
<text x="48.3" y="84.6">0</text>
<text x="48.3" y="88.5">X/0</text>
<text x="40.6" y="94.3">R72</text>
<text x="40.6" y="90.4">R70</text>
<text x="40.6" y="92.4">R71</text>
<text x="48.3" y="94.3">X/0</text>
<text x="48.3" y="90.4">0</text>
<text x="48.3" y="92.4">0</text>
<text x="40.6" y="96.2">R73</text>
<text x="48.3" y="96.2">X/0</text>
<text x="179.5" y="98.1">0</text>
<text x="239.4" y="123.2">CN6</text>
<text x="119.7" y="131">52P AS0B226-S68Q-7H</text>
<text x="254.8" y="146.4">8P 80440GIH-081T-12CL</text>
<text x="96.5" y="152.2">H1</text>
<text x="104.3" y="158">(TF)Boss.M2.0.*4.3+1.15mm.Sn</text>
</g>
<g font-size="1.7" fill="#f00">
<text x="201.2" y="30.3">W_DISABLE1#</text>
<text x="201.2" y="32.3">PCIE_CLK_REQ#</text>
<text x="173.7" y="83.5">USB1+</text>
<text x="183.2" y="83.5">7</text>
<text x="67.9" y="88.2">PCIE_TXN_MPCIE</text>
<text x="67.9" y="86.3">PCIE_TXP_MPCIE</text>
<text x="173.7" y="85.4">USB1-</text>
<text x="182.8" y="85.4">7</text>
<text x="183.4" y="89.3">SMB_DATA</text>
<text x="196.5" y="89.3">3,4,9</text>
<text x="67.9" y="95.9">PCIE_RXN_MPCIE</text>
<text x="67.9" y="94">PCIE_RXP_MPCIE</text>
<text x="183.4" y="91.2">SMB_CLK</text>
<text x="195.4" y="91.2">3,4,9</text>
<text x="152.9" y="97.9">BUF_PLT_RST#2_C R74</text>
<text x="191.5" y="99.8">W_DISABLE1#</text>
<text x="212.3" y="98.9">BUF_PLT_RST#</text>
<text x="229.4" y="98.9">3,4</text>
<text x="156.8" y="107.5">UIM_VPP2</text>
<text x="156.8" y="109.5">UIM_RST2</text>
<text x="156.8" y="111.4">UIM_CLK2</text>
<text x="156.8" y="113.3">UIM_DAT2</text>
<text x="64.1" y="115.2">PCIE_CLK_REQ#</text>
<text x="156.8" y="115.2">UIM_PWR2</text>
<text x="38.6" y="122.5">3,4</text>
<text x="45" y="122.5">PCIE_WAKE#</text>
<text x="222.4" y="130.7">UIM_DAT2</text>
<text x="270.6" y="130.7">UIM_CLK2</text>
<text x="222.4" y="134.5">UIM_VPP2</text>
<text x="270.6" y="134.5">UIM_RST2</text>
<text x="270.6" y="138.4">UIM_PWR2</text>
</g>
<g font-size="1.7" fill="#008000">
<text x="235.5" y="32.5">R0402</text>
<text x="235.5" y="30.6">R0402</text>
<text x="21.3" y="38.3">C0805</text>
<text x="38.6" y="38.3">C0402</text>
<text x="56" y="38.3">C0402</text>
<text x="73.4" y="38.3">C0402</text>
<text x="90.8" y="38.3">C0402</text>
<text x="108.1" y="38.3">C0402</text>
<text x="21.3" y="65.3">C0402</text>
<text x="38.6" y="65.3">C0402</text>
<text x="56" y="65.3">C0402</text>
<text x="56" y="82.7">R0402</text>
<text x="56" y="86.6">R0402</text>
<text x="56" y="84.6">R0402</text>
<text x="56" y="88.5">R0402</text>
<text x="56" y="94.3">R0402</text>
<text x="56" y="90.4">R0402</text>
<text x="56" y="92.4">R0402</text>
<text x="56" y="96.2">R0402</text>
<text x="185.3" y="98.1">R0402</text>
<text x="119.7" y="132.9">SKT-MINICARD-52P-RS-0P8M-6</text>
<text x="104.3" y="159.9">MH197D138-1</text>
</g>
<g font-size="1.7" fill="#004080">
<text x="99.4" y="70.3">RESERVED_0</text>
<text x="116" y="70.3">+3.3Vaux/+3.3V_2</text>
<text x="99.4" y="76.1">RESERVED_3</text>
<text x="99.4" y="74.2">RESERVED_2</text>
<text x="99.4" y="72.3">RESERVED_1</text>
<text x="119.7" y="76.1">LED_WPAN#</text>
<text x="123.8" y="74.2">+1.5V_0</text>
<text x="124.5" y="72.3">GND_7</text>
<text x="99.4" y="83.8">GND_0</text>
<text x="99.4" y="81.9">+3.3Vaux/+3.3V_1</text>
<text x="99.4" y="80">+3.3Vaux/+3.3V_0</text>
<text x="99.4" y="78">GND/NC</text>
<text x="119.2" y="80">LED_WWAN#</text>
<text x="119.9" y="78">LED_WLAN#</text>
<text x="123.5" y="83.8">USB_D+</text>
<text x="124.5" y="81.9">GND_8</text>
<text x="99.4" y="89.6">PETn0/mSATA_TX-</text>
<text x="99.4" y="87.7">PETp0/mSATA_TX+</text>
<text x="99.4" y="85.8">GND_1</text>
<text x="121" y="89.6">SMB_DATA</text>
<text x="123.9" y="85.8">USB_D-</text>
<text x="124.5" y="87.7">GND_9</text>
<text x="99.4" y="95.4">PERp0/mSATA_RX-</text>
<text x="99.4" y="93.5">GND_3</text>
<text x="99.4" y="91.6">GND_2</text>
<text x="122.3" y="91.6">SMB_CLK</text>
<text x="123.5" y="95.4">GND_10</text>
<text x="123.8" y="93.5">+1.5V_1</text>
<text x="99.4" y="101.2">UIM_C4</text>
<text x="99.4" y="99.3">GND_4</text>
<text x="99.4" y="97.3">PERn0/mSATA_RX++3.3Vaux/+3.3V_3</text>
<text x="119.4" y="101.2">W_DISABLE#</text>
<text x="123.5" y="99.3">PERST#</text>
<text x="99.4" y="103.1">UIM_C8</text>
<text x="123.5" y="103.1">GND_11</text>
<text x="99.4" y="112.8">REFCLK-</text>
<text x="99.4" y="110.9">REFCLK+</text>
<text x="99.4" y="108.9">GND_5</text>
<text x="120.4" y="110.9">UIM_RESET</text>
<text x="122.8" y="108.9">UIM_VPP</text>
<text x="122.8" y="112.8">UIM_CLK</text>
<text x="99.4" y="118.6">COEX2</text>
<text x="99.4" y="116.6">CLKREQ#</text>
<text x="99.4" y="114.7">GND_6</text>
<text x="121.6" y="114.7">UIM_DATA</text>
<text x="122.1" y="116.6">UIM_PWR</text>
<text x="123.8" y="118.6">+1.5V_2</text>
<text x="99.4" y="122.4">WAKE#</text>
<text x="99.4" y="120.5">COEX1</text>
<text x="116" y="122.4">+3.3Vaux/+3.3V_4</text>
<text x="123.5" y="120.5">GND_12</text>
<text x="112.8" y="128.4" transform="rotate(-90 112.8 128.4)">PAD1</text>
<text x="114.7" y="128.4" transform="rotate(-90 114.7 128.4)">PAD2</text>
<text x="116.6" y="128.4" transform="rotate(-90 116.6 128.4)">H1</text>
<text x="118.6" y="128.4" transform="rotate(-90 118.6 128.4)">H2</text>
<text x="240.4" y="128.2">FRU2</text>
<text x="255.1" y="128.2">FRU1</text>
<text x="240.4" y="135.9">UIM_VPP</text>
<text x="240.4" y="132.1">UIM_DATA</text>
<text x="252" y="135.9">UIM_RST</text>
<text x="252.2" y="132.1">UIM_CLK</text>
<text x="240.4" y="139.8">GND</text>
<text x="246" y="143.8" transform="rotate(-90 246 143.8)">PAD1</text>
<text x="247.9" y="143.8" transform="rotate(-90 247.9 143.8)">PAD2</text>
<text x="249.8" y="143.8" transform="rotate(-90 249.8 143.8)">PAD3</text>
<text x="251.5" y="139.8">UIM_PWR</text>
<text x="251.7" y="143.8" transform="rotate(-90 251.7 143.8)">PAD4</text>
</g>
<g font-size="1.7" fill="#f0f">
<text x="4.3" y="83.5">3</text>
<text x="9.1" y="83.5">PCIE_TXP1</text>
<text x="4.3" y="85.4">3</text>
<text x="9.1" y="85.4">PCIE_TXN1</text>
<text x="1.6" y="91.6">3</text>
<text x="1.6" y="93.5">3</text>
<text x="6.4" y="91.6">PCIE_RXP1</text>
<text x="6.4" y="93.5">PCIE_RXN1</text>
<text x="40.9" y="112.4">3</text>
<text x="40.9" y="110.5">3</text>
<text x="45.8" y="112.4">PCIE_REF_CLK2#</text>
<text x="45.8" y="110.5">PCIE_REF_CLK2</text>
</g>
<g font-size="1.7" fill="#8000ff">
<text x="12" y="87.3">3</text>
<text x="12" y="89.3">3</text>
<text x="16.8" y="87.3">PCIE_TXP0_MINICARD</text>
<text x="16.8" y="89.3">PCIE_TXN0_MINICARD</text>
<text x="11.2" y="95.5">3</text>
<text x="16" y="95.5">PCIE_RXP0_MINICARD</text>
<text x="11.2" y="97.4">3</text>
<text x="16" y="97.4">PCIE_RXN0_MINICARD</text>
</g>
<text font-size="1.7" fill="#00f" x="113.3" y="105.9">KEY</text>
<g font-size="1.4">
<text x="30.9" y="1.4">5</text>
<text x="88.8" y="1.4">4</text>
<text x="146.7" y="1.4">3</text>
<text x="204.6" y="1.4">2</text>
<text x="262.6" y="1.4">1</text>
<text x=".5" y="26.1">D</text>
<text x="292" y="26.1">D</text>
<text x=".5" y="71.9">C</text>
<text x="292" y="71.9">C</text>
<text x=".5" y="117.8">B</text>
<text x="292" y="117.8">B</text>
<text x=".5" y="163.6">A</text>
<text x="292" y="163.6">A</text>
<text x="30.9" y="186.8">5</text>
<text x="88.8" y="186.8">4</text>
<text x="146.7" y="186.8">3</text>
<text x="204.6" y="186.8">2</text>
<text x="262.6" y="186.8">1</text>
</g>
</svg>
